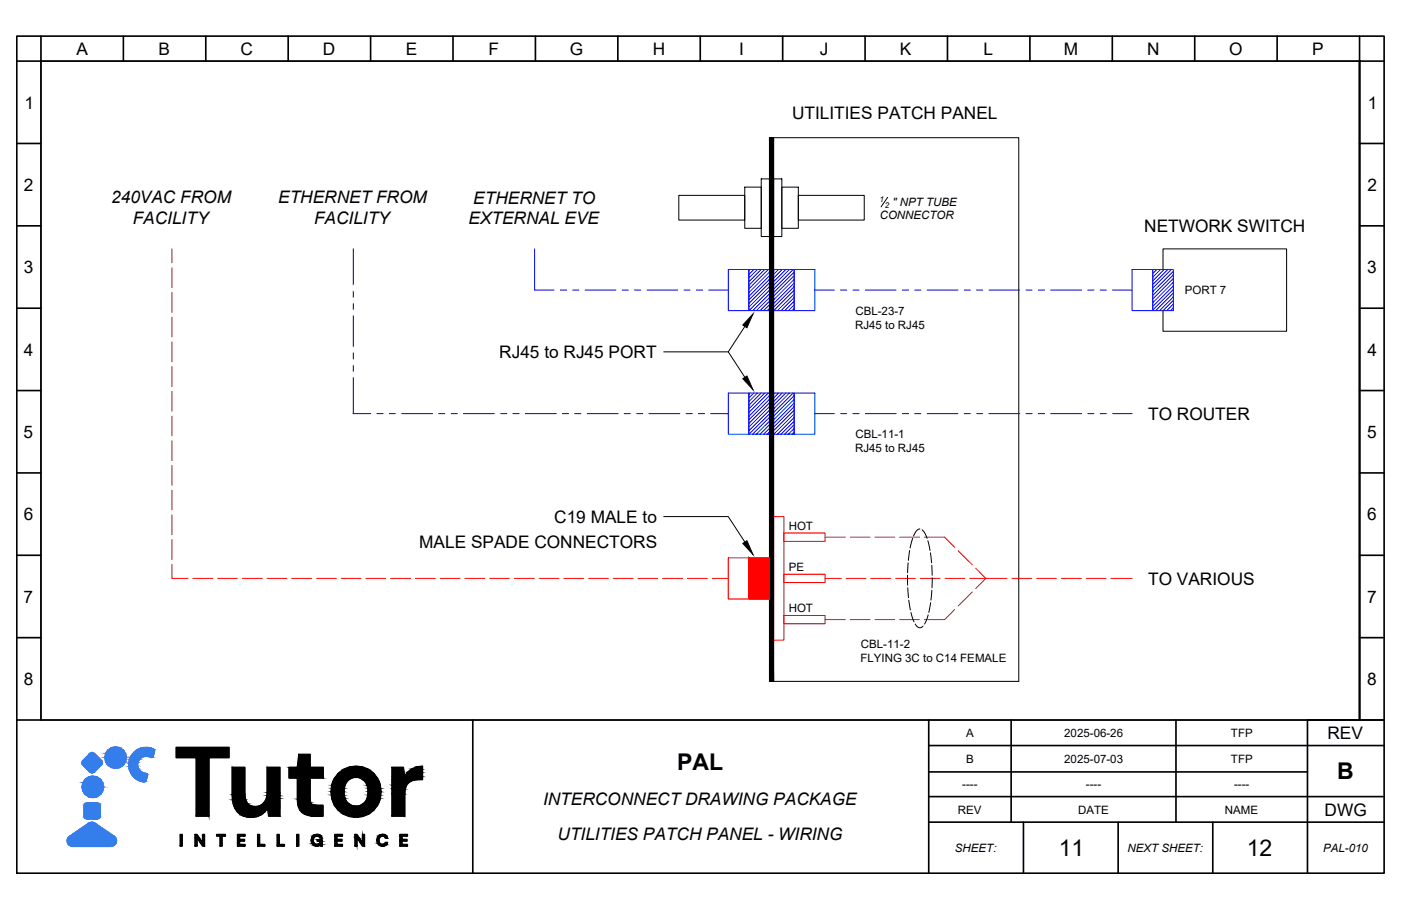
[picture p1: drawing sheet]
<svg xmlns="http://www.w3.org/2000/svg" width="432mm" height="279mm" viewBox="0 0 432 279" stroke-linecap="round" stroke-linejoin="round" font-family="sans-serif">
<!-- layer: 0 -->
<g fill="none" stroke="#f00" stroke-width=".31">
<path d="M53 76.8v4.3M53 82.6v6.1M53 90.2v6.1M53 97.8v6.1M53 105.5v6.1M53 113.1v6.1M53 120.7v6.1M53 128.3v6.1M53 135.9v6.1M53 143.6v6.1M53 151.2v6.1M53 158.8v6.1"/>
<path d="M238.4 159.3h3.2v38.1h-3.2zM53 174.1v4.3h4.9M53 166.4v6.1M59.5 178.4h6.1M67.1 178.4h6.1M74.7 178.4h6.1M82.3 178.4h6.1M89.9 178.4h6.1M97.6 178.4h6.1M105.2 178.4h6.1M112.8 178.4h6.1M120.4 178.4h6.1"/>
<path d="M128 178.4h6.1M135.7 178.4h6.1M143.3 178.4h6.1M150.9 178.4h6.1M158.5 178.4h6.1M166.2 178.4h6.1M173.8 178.4h6.1M181.4 178.4h6.1M189 178.4h6.1M196.6 178.4h6.1M204.3 178.4h6.1M211.9 178.4h6.1"/>
<path d="M219.5 178.4h5M224.5 172h6.3v12.7h-6.3zM230.8 172h6.4v12.7h-6.4zM241.6 177.1h12.7v2.5h-12.7zM241.6 164.4h12.7v2.5h-12.7zM254.3 178.4h5M254.3 165.7h6.2M260.8 178.4h6.1M262.1 165.7h6M268.4 178.4h6.1M269.7 165.7h6.1M276 178.4h6.1"/>
<path d="M277.3 165.7h6.1M283.6 178.4h6.1M284.9 165.7h6.2l3.1 3.1M291.3 178.4h6.1M295.3 169.9l4.3 4.3M300.7 175.2l3.1 3.2h-4.9M310.4 178.4h-6.6l-3.1 3.1M311.9 178.4h6.1M319.5 178.4h6.1M327.1 178.4h6.1M334.8 178.4h6.1M342.4 178.4h6.5"/>
<path d="M241.6 189.8h12.7v2.5h-12.7zM254.3 191.1h6.2M262.1 191.1h6M269.7 191.1h6.1M277.3 191.1h6.1M294.2 187.9l-3.1 3.2h-6.2M299.6 182.6l-4.3 4.3"/>
</g>
<g fill="none" stroke="#000" stroke-width=".31">
<path d="M12.6 18.8h406.4v203.2h-406.4zM229.5 57.7h5.1v12.7h-5.1zM234.6 55.2h2.6v17.7h-2.6zM237.2 42.5h1.2v167.6h-1.2zM237.8 42.5h76.2v167.6h-76.2M238.4 55.2h2.6v17.7h-2.6zM241 57.7h5v12.7h-5zM209.2 60.2h20.3v7.7h-20.3zM246 60.2h20.4v7.7h-20.4zM273.6 60.9l-2 2.9M358.4 83.1v-6.3h38.1v25.4h-38.1v-6.4M204.6 108.5h19.9l5.1 7.9"/>
<path d="M229.6 100.7l-5.1 7.8M204.6 159.3h19.9l5.1 7.9M279.7 177.4v3.1M279.9 173.6l-.2 3M280.4 169.8l-.4 3M281.3 166l-.8 3M283.5 163.1a2.98 2.98 0 0 0-2 2.2M284.2 163.4l.7 .8 .8 1.8M286 166.8l.6 3M286.8 170.5l.3 3.1M287.2 174.3l.1 3.1M287.3 178.2v3.1"/>
<path d="M279.8 181.3l.2 3M280.1 185.1l.5 3M280.8 188.9l.9 2.9M282.1 192.5a1.38 1.38 0 0 0 1 1.1 1.38 1.38 0 0 0 1.4-.5M286.1 189.6l-1.1 2.9M286.8 185.9l-.5 3M287.2 182l-.3 3.1"/>
</g>
<g fill="none" stroke="#00f" stroke-width=".31">
<path d="M108.9 76.8v11.1M164.8 76.8v12.7h6M108.9 89.8v1.9M108.9 93.6v1.9M108.9 97.4v9.5M172.7 89.5h1.9M176.5 89.5h1.9M180.3 89.5h9.6M191.8 89.5h1.9M195.6 89.5h1.9M199.4 89.5h9.5M210.8 89.5h1.9"/>
<path d="M214.6 89.5h1.9M218.4 89.5h6.1M224.5 83.1h6.3v12.7h-6.3zM230.8 83.1h6.4v12.7h-6.4zM231.2 83.1l-.4 .4M232.3 83.1l-1.5 1.5M233.5 83.1l-2.7 2.7M234.6 83.1l-3.8 3.8M235.7 83.1l-4.9 4.9M236.8 83.1l-6 6M237.2 83.9l-6.4 6.3M237.2 85l-6.4 6.4"/>
<path d="M237.2 86.1l-6.4 6.4M237.2 87.3l-6.4 6.3M237.2 88.4l-6.4 6.3M237.2 89.5l-6.3 6.3M237.2 90.6l-5.2 5.2M237.2 91.8l-4.1 4M237.2 92.9l-3 2.9M237.2 94l-1.9 1.8M237.2 95.1l-.7 .7M238.4 83.1h6.4v12.7h-6.4zM238.8 83.1l-.4 .4M240 83.1l-1.6 1.5"/>
<path d="M241.1 83.1l-2.7 2.7M242.2 83.1l-3.8 3.8M243.3 83.1l-4.9 4.9M244.4 83.1l-6 6M244.8 83.1h6.3v12.7h-6.3zM244.8 83.9l-6.4 6.3M244.8 85l-6.4 6.4M244.8 86.1l-6.4 6.4M244.8 87.3l-6.4 6.3M244.8 88.4l-6.4 6.3M244.8 89.5l-6.3 6.3M244.8 90.6l-5.2 5.2"/>
<path d="M244.8 91.8l-4.1 4M244.8 92.9l-3 2.9M244.8 94l-1.8 1.8M244.8 95.1l-.7 .7M251.1 89.5h6.1M259.1 89.5h1.9M262.9 89.5h1.9M266.7 89.5h9.5M278.1 89.5h1.9M281.9 89.5h1.9M285.7 89.5h9.6M297.2 89.5h1.9"/>
<path d="M301 89.5h1.9M304.8 89.5h9.5M316.2 89.5h1.9M320 89.5h1.9M323.8 89.5h9.6M335.3 89.5h1.9M339.1 89.5h1.9M342.9 89.5h6M348.9 83.1h6.4v12.7h-6.4zM355.3 83.1h6.3v12.7h-6.3zM355.4 83.1l-.1 .2M356.6 83.1l-1.3 1.3"/>
<path d="M357.7 83.1l-2.4 2.4M358.8 83.1l-3.5 3.5M359.9 83.1l-4.6 4.7M361 83.1l-5.7 5.8M361.6 83.7l-6.3 6.3M361.6 84.8l-6.3 6.3M361.6 85.9l-6.3 6.4M361.6 87l-6.3 6.4M361.6 88.2l-6.3 6.3M361.6 89.3l-6.3 6.3M361.6 90.4l-5.4 5.4M361.6 91.5l-4.3 4.3"/>
<path d="M361.6 92.7l-3.1 3.1M361.6 93.8l-2 2M361.6 94.9l-.9 .9M108.9 116.4v11.2h5.4M108.9 108.8v1.9M108.9 112.6v1.9M116.2 127.6h1.9M120 127.6h1.9M123.8 127.6h9.5M135.2 127.6h1.9M139 127.6h1.9M142.8 127.6h9.6"/>
<path d="M154.3 127.6h1.9M158.1 127.6h1.9M161.9 127.6h9.5M173.3 127.6h1.9M177.2 127.6h1.9M181 127.6h9.5M192.4 127.6h1.9M196.2 127.6h1.9M200 127.6h9.5M211.4 127.6h1.9M215.3 127.6h1.9M219.1 127.6h5.4"/>
<path d="M224.5 121.2h6.3v12.7h-6.3zM230.8 121.2h6.4v12.7h-6.4zM231.2 121.2l-.4 .4M232.3 121.2l-1.5 1.5M233.5 121.2l-2.7 2.7M234.6 121.2l-3.8 3.8M235.7 121.2l-4.9 4.9M236.8 121.2l-6 6M237.2 122l-6.4 6.4M237.2 123.1l-6.4 6.4M237.2 124.3l-6.4 6.3M237.2 125.4l-6.4 6.3"/>
<path d="M237.2 126.5l-6.4 6.3M237.2 127.6l-6.3 6.3M237.2 128.7l-5.2 5.2M237.2 129.9l-4.1 4M237.2 131l-3 2.9M237.2 132.1l-1.9 1.8M237.2 133.2l-.7 .7M238.4 121.2h6.4v12.7h-6.4zM238.8 121.2l-.4 .4M240 121.2l-1.6 1.5M241.1 121.2l-2.7 2.7M242.2 121.2l-3.8 3.8"/>
<path d="M243.3 121.2l-4.9 4.9M244.4 121.2l-6 6M244.8 121.2h6.3v12.7h-6.3zM244.8 122l-6.4 6.4M244.8 123.1l-6.4 6.4M244.8 124.3l-6.4 6.3M244.8 125.4l-6.4 6.3M244.8 126.5l-6.4 6.3M244.8 127.6l-6.3 6.3M244.8 128.7l-5.2 5.2M244.8 129.9l-4.1 4M244.8 131l-3 2.9"/>
<path d="M244.8 132.1l-1.8 1.8M244.8 133.2l-.7 .7M251.1 127.6h6.1M259.1 127.6h1.9M262.9 127.6h1.9M266.7 127.6h9.5M278.1 127.6h1.9M281.9 127.6h1.9M285.7 127.6h9.6M297.2 127.6h1.9M301 127.6h1.9M304.8 127.6h9.5"/>
<path d="M316.2 127.6h1.9M320 127.6h1.9M323.8 127.6h9.6M335.3 127.6h1.9M339.1 127.6h1.9M342.9 127.6h6"/>
</g>
<g fill="#000" stroke="#000" stroke-width=".31">
<path d="M232.1 96.8l-1.9 4.3-1.3-.9zM228.9 116.8l1.3-.8 1.9 4.2zM228.9 167.6l1.3-.8 1.9 4.2zM107.9 236.5l1.9-.2 1.8 .2zM128.4 236.5l1.8-.2v.2zM76.1 251.9h2.3zM97.4 257.4h.8zM107.7 251.8h4.1zM117.7 257.4h.6zM118.5 258h.7zM97.4 260.9h.5zM117.7 260.9h.6z"/>
<path d="M118.5 260.3h.7z"/>
<path d="M237.2 42.5l1.2 167.6v-167.6zM237.2 42.5l1.2 167.6h-1.2z"/>
<path d="M60.5 233.6l3.9 18.1v-18.1zM60.5 233.6l3.9 18.1h-3.9z"/>
<path d="M54.3 230.5l16.3 3.1v-3.1zM54.3 230.5l16.3 3.1h-16.3z"/>
<path d="M71.6 236.7l3.8 8.1v-8.1zM71.6 236.7l3.8 8.1h-3.8z"/>
<path d="M82.4 236.7l3.8 7.7v-7.7zM82.4 236.7l3.8 7.7h-3.8z"/>
<path d="M92.1 232.7l3.5 4v-4zM92.1 232.7l3.5 4h-3.9z"/>
<path d="M91.7 239.9l3.9 6.5v-6.5zM91.7 239.9l3.9 6.5h-3.9z"/>
<path d="M89.1 236.7l10.5 3.2v-3.2zM89.1 236.7l10.5 3.2h-10.5z"/>
<path d="M103.2 240h5.1zM103.2 240l4.9 .1h-5z"/>
<path d="M103.3 239.7l5 .3 .7-.3zM103.3 239.7l5 .3h-5.1z"/>
<path d="M103.4 239.7h6.4zM103.4 239.7h5.6z"/>
<path d="M107.9 236.5l3.9 .1zM107.7 236.6h4.1z"/>
<path d="M107.7 236.6l5.9 .7-1.8-.7zM105.8 237.3l1.9-.7 5.9 .7z"/>
<path d="M105.8 237.3l9.4 1.2-1.6-1.2zM104.3 238.5l1.5-1.2 9.4 1.2z"/>
<path d="M104.3 238.5l11.8 1.2-.9-1.2zM104.3 238.5l11.8 1.2h-12.7z"/>
<path d="M109.8 239.7h6.3zM109.8 239.7h6.3z"/>
<path d="M110.5 239.7l5.8 .3-.2-.3zM110.5 239.7l5.8 .3h-5.1z"/>
<path d="M111.2 240l5.2 .1zM111.2 240l5.2 .1z"/>
<path d="M120.8 236.7l3.9 2.8-.4-2.8zM120.8 236.7l3.9 2.8h-3.9z"/>
<path d="M128.4 236.5l1.8 .7v-.7zM126.9 237.2l1.5-.7 1.8 .7z"/>
<path d="M126.9 237.2l3.3 1v-1zM125.6 238.2l1.3-1 3.3 1z"/>
<path d="M125.6 238.2l4.6 1.3v-1.3zM125.6 238.2l4.6 1.3h-5.5z"/>
<path d="M120.8 239.5l9.4 .9v-.9zM120.8 239.5l9.4 .9h-9.4z"/>
<path d="M55.6 257.4l.5 3.5v-3.5zM55.6 257.4l.5 3.5h-.5z"/>
<path d="M60.2 257.4l1.1 .8-.6-.8zM60.2 257.4l1.1 .8h-1.1z"/>
<path d="M60.2 258.2l.5 2.7v-2.7zM60.2 258.2l.5 2.7h-.5z"/>
<path d="M60.7 258.2l1.8 1.8-1.2-1.8zM60.7 258.2l1.8 1.8h-.6z"/>
<path d="M62.5 257.4l.5 2.6v-2.6zM62.5 257.4l.5 2.6h-.5z"/>
<path d="M67.9 257.8l.5 3.1v-3.1zM67.9 257.8l.5 3.1h-.5z"/>
<path d="M66.8 257.4l2.6 .4v-.4zM66.8 257.4l2.6 .4h-2.6z"/>
<path d="M73.2 257.8l.6 1.1v-1.1zM73.2 257.8l.6 1.1h-.6z"/>
<path d="M73.2 259.3l.6 1.2v-1.2zM73.2 259.3l.6 1.2h-.6z"/>
<path d="M73.2 258.9l2.1 .4v-.4zM73.2 258.9l2.1 .4h-2.1z"/>
<path d="M71.6 244.8l3.9 .3-.1-.3zM71.6 244.8l3.9 .3h-3.9z"/>
<path d="M71.6 245.1l4 1.4-.1-1.4zM71.6 245.1l4 1.4h-3.9z"/>
<path d="M73.2 257.4l2.3 .4v-.4zM73.2 257.4l2.3 .4h-2.3z"/>
<path d="M71.7 246.5l4 .2-.1-.2zM71.7 246.5l4 .2h-4z"/>
<path d="M71.7 246.7l4.5 1-.5-1zM71.7 246.7l4.5 1h-4.3z"/>
<path d="M71.9 247.7l4.7 .4-.4-.4zM71.9 247.7l4.7 .4h-4.6z"/>
<path d="M72 248.1l4.7 .1zM72 248.1l4.7 .1z"/>
<path d="M72 248.2l5.2 .3-.5-.3zM72 248.2l5.2 .3h-5.1z"/>
<path d="M72.1 248.5l5.8 .2-.7-.2zM72.1 248.5l5.8 .2h-5.7z"/>
<path d="M72.2 248.7l6.5 .1zM72.2 248.7l6.5 .1z"/>
<path d="M75.8 251.8h3.3zM75.8 251.8l2.6 .1z"/>
<path d="M75 251.6l4.1 .2 .6-.2zM75 251.6l4.1 .2h-3.3z"/>
<path d="M79.4 257.4l.6 3.1v-3.1zM79.4 257.4l.6 3.1h-.6z"/>
<path d="M74.3 251.2l5.4 .4 .8-.4zM74.3 251.2l5.4 .4h-4.7z"/>
<path d="M73.9 251l6.6 .2 .3-.2zM73.9 251l6.6 .2h-6.2z"/>
<path d="M73.2 250.3l7.6 .7 .9-.7zM73.2 250.3l7.6 .7h-6.9z"/>
<path d="M73.1 250.3h8.6zM73.1 250.3h8.6z"/>
<path d="M72.4 249.3l9.3 1 .7-1zM72.4 249.3l9.3 1h-8.6z"/>
<path d="M72.4 249.1l10 .2 .1-.2zM72.4 249.1l10 .2h-10z"/>
<path d="M85.5 257.4l.5 3.1v-3.1zM85.5 257.4l.5 3.1h-.5z"/>
<path d="M82.4 244.4l3.8 1v-1zM82.4 244.4l3.8 1h-3.9z"/>
<path d="M82.3 245.4l3.9 .8v-.8zM82.3 245.4l3.9 .8h-4.1z"/>
<path d="M82.1 246.2l4.1 .8v-.8zM82.1 246.2l4.1 .8h-4.4z"/>
<path d="M81.8 247l4.4 .6v-.6zM81.8 247l4.4 .6h-4.9z"/>
<path d="M81.3 247.6l4.9 .5v-.5zM80.8 248.1l.5-.5 4.9 .5z"/>
<path d="M80.8 248.1l5.4 .4v-.4zM80.1 248.5l.7-.4 5.4 .4z"/>
<path d="M80.1 248.5l6.1 .2v-.2zM79.4 248.7l.7-.2 6.1 .2z"/>
<path d="M79.4 248.7l6.8 .1zM78.7 248.8h7.5z"/>
<path d="M72.2 248.8l14 .3v-.3zM72.2 248.8l14 .3h-13.8z"/>
<path d="M82.5 249.1l3.7 .2v-.2zM82.5 249.1l3.7 .2h-3.7z"/>
<path d="M82.5 249.3l3.7 2.4v-2.4zM82.5 249.3l3.7 2.4h-3.4z"/>
<path d="M91.5 257.4l.5 3.5v-3.5zM91.5 257.4l.5 3.5h-.5z"/>
<path d="M91.7 246.4l3.9 .1zM91.7 246.4l3.9 .1z"/>
<path d="M91.7 246.5l4 .9-.1-.9zM91.7 246.5l4 .9h-4z"/>
<path d="M91.7 247.4l4.2 .4-.2-.4zM91.7 247.4l4.2 .4h-4.1z"/>
<path d="M91.8 247.8l4.2 .2-.1-.2zM91.8 247.8l4.2 .2h-4.2z"/>
<path d="M91.8 248l4.9 .3-.7-.3zM91.8 248l4.9 .3h-4.8z"/>
<path d="M96 259.1l.5 .1zM96 259.1l.5 .1z"/>
<path d="M96 259.2l.6 .5-.1-.5zM96 259.2l.6 .5h-.5z"/>
<path d="M96.1 258.6l.4 .5 .1-.5zM96.1 258.6l.4 .5h-.5z"/>
<path d="M96.1 259.7l.7 .4-.2-.4zM96.1 259.7l.7 .4h-.6z"/>
<path d="M91.9 248.3l5.7 .1zM91.9 248.3l5.7 .1z"/>
<path d="M96.2 258.2l.4 .4 .2-.4zM96.2 258.2l.4 .4h-.5z"/>
<path d="M96.2 258.2h.6zM96.2 258.2h.6z"/>
<path d="M96.4 257.9l.4 .3 .4-.3zM96.4 257.9l.4 .3h-.6z"/>
<path d="M96.5 257.8h1.2zM96.5 257.8l.7 .1z"/>
<path d="M97.4 257.4l1.2 .1zM96.8 257.5l.6-.1 1.2 .1z"/>
<path d="M96.8 257.5l1.9 .1zM96.8 257.5l1.9 .1z"/>
<path d="M96.7 257.6l2.2 .2-.2-.2zM96.7 257.6l2.2 .2h-2.4z"/>
<path d="M97.7 257.8l1.3 .1zM97.7 257.8l1.3 .1z"/>
<path d="M98 257.9h1zM98 257.9h1z"/>
<path d="M98.2 257.9l.8 .1zM98.2 257.9l.8 .1z"/>
<path d="M98.3 258l.9 .4-.2-.4zM98.3 258l.9 .4h-.6z"/>
<path d="M97.8 259l1.5 .4v-.4zM97.8 259l1.5 .4h-1.5z"/>
<path d="M98.7 259.4l.6 .8v-.8zM98.7 259.4l.6 .8h-.9z"/>
<path d="M91.9 248.4l7.6 .5v-.5zM91.9 248.4l7.6 .5h-7.5z"/>
<path d="M92 248.9l7.5 .9v-.9zM92 248.9l7.5 .9h-7z"/>
<path d="M92.5 249.8l7 .7v-.7zM92.5 249.8l7 .7h-6.4z"/>
<path d="M93.1 250.5l6.4 .5v-.5zM93.1 250.5l6.4 .5h-5.6z"/>
<path d="M93.9 251l5.6 .4v-.4zM93.9 251l5.6 .4h-4.7z"/>
<path d="M94.8 251.4l4.7 .2v-.2zM94.8 251.4l4.7 .2h-3.7z"/>
<path d="M95.8 251.6l3.7 .1zM95.8 251.6l3.7 .1z"/>
<path d="M103.3 257.8l.5 1.1v-1.1zM103.3 257.8l.5 1.1h-.5z"/>
<path d="M103.3 259.3l.5 1.2v-1.2zM103.3 259.3l.5 1.2h-.5z"/>
<path d="M103.3 258.9l2.1 .4v-.4zM103.3 258.9l2.1 .4h-2.1z"/>
<path d="M103.3 257.4l2.2 .4v-.4zM103.3 257.4l2.2 .4h-2.2z"/>
<path d="M102.1 244.2l4 1-.1-1zM102.1 244.2l4 1h-3.9z"/>
<path d="M102.2 243.1l3.8 1.1 .1-1.1zM102.2 243.1l3.8 1.1h-3.9z"/>
<path d="M102.2 245.2l4.1 .9-.2-.9zM102.2 245.2l4.1 .9h-4z"/>
<path d="M102.3 242.2l3.8 .9 .2-.9zM102.3 242.2l3.8 .9h-3.9z"/>
<path d="M102.3 246.1l4.1 .3-.1-.3zM102.3 246.1l4.1 .3h-4.1z"/>
<path d="M102.3 242l4 .2 .1-.2zM102.3 242l4 .2h-4z"/>
<path d="M102.3 246.4l4.3 .5-.2-.5zM102.3 246.4l4.3 .5h-4.1z"/>
<path d="M102.5 241.5l3.9 .5 .2-.5zM102.5 241.5l3.9 .5h-4.1z"/>
<path d="M102.5 246.9l4.6 .7-.5-.7zM102.5 246.9l4.6 .7h-4.3z"/>
<path d="M102.6 241l4 .5 .4-.5zM102.6 241l4 .5h-4.1z"/>
<path d="M102.7 240.8l4.3 .2 .1-.2zM102.7 240.8l4.3 .2h-4.4z"/>
<path d="M102.8 247.6l5.3 .7-1-.7zM102.8 247.6l5.3 .7h-5.1z"/>
<path d="M107.7 251.8l2.9 .1zM108.8 251.9h1.8z"/>
<path d="M103 240.3l4.1 .5 .6-.5zM103 240.3l4.1 .5h-4.4z"/>
<path d="M103.1 240.1l4.6 .2 .4-.2zM103.1 240.1l4.6 .2h-4.7z"/>
<path d="M103 248.3l5.3 .1zM103 248.3l5.3 .1z"/>
<path d="M103.1 248.4l5.9 .2-.7-.2zM103.1 248.4l5.9 .2h-5.7z"/>
<path d="M103.3 248.6l6.4 .1zM103.3 248.6l6.4 .1z"/>
<path d="M109.5 257.4l1.1 .8-.6-.8zM109.5 257.4l1.1 .8h-1.1z"/>
<path d="M109.5 258.2l.5 .3v-.3zM109.5 258.2l.5 .3h-.5z"/>
<path d="M109.5 258.5l.5 2.4v-2.4zM109.5 258.5l.5 2.4h-.5z"/>
<path d="M110 258.2l.7 .3-.1-.3zM110 258.2l.7 .3h-.6z"/>
<path d="M110.1 258.5l1.6 1.5-1-1.5zM110.1 258.5l1.6 1.5h-.5z"/>
<path d="M111.7 257.4l.6 2.6v-2.6zM111.7 257.4l.6 2.6h-.6z"/>
<path d="M105.8 251l6 .8 1.8-.8zM105.8 251l6 .8h-4.1z"/>
<path d="M104.3 249.8l9.3 1.2 1.6-1.2zM104.3 249.8l9.3 1.2h-7.8z"/>
<path d="M103.3 248.7l11.9 1.1 .9-1.1zM103.3 248.7l11.9 1.1h-10.9z"/>
<path d="M110.5 248.6h5.6zM109.7 248.7h6.4z"/>
<path d="M111.1 248.4l5 .2 .2-.2zM110.5 248.6l.6-.2 5 .2z"/>
<path d="M111.3 240.1l5.4 .7-.3-.7zM111.3 240.1l5.4 .7h-4.3z"/>
<path d="M111.3 248.3h5.1zM111.1 248.4h5.2z"/>
<path d="M112.4 240.8l4.4 .2-.1-.2zM112.4 240.8l4.4 .2h-4.3z"/>
<path d="M112.4 247.6l4 .7 .3-.7zM111.3 248.3l1.1-.7 4 .7z"/>
<path d="M116.2 259.1l.6 .6-.1-.6zM116.2 259.1l.6 .6h-.5z"/>
<path d="M112.5 241l4.5 .5-.2-.5zM112.5 241l4.5 .5h-4.2z"/>
<path d="M112.5 247.4l4.2 .2 .1-.2zM112.5 247.4l4.2 .2h-4.3z"/>
<path d="M116.3 258.6l.4 .5 .1-.5zM116.3 258.6l.4 .5h-.5z"/>
<path d="M116.3 259.7l.7 .4-.2-.4zM116.3 259.7l.7 .4h-.6z"/>
<path d="M112.8 246.9l4 .5 .2-.5zM112.8 246.9l4 .5h-4.3z"/>
<path d="M112.8 241.5l4.3 .5-.1-.5zM112.8 241.5l4.3 .5h-4z"/>
<path d="M116.4 258.2l.4 .4 .2-.4zM116.4 258.2l.4 .4h-.5z"/>
<path d="M116.4 258.1h.7zM116.4 258.1l.6 .1z"/>
<path d="M113.1 242l4.1 .2-.1-.2zM113.1 242l4.1 .2h-4z"/>
<path d="M113.1 246.4l3.9 .5 .1-.5zM113.1 246.4l3.9 .5h-4.2z"/>
<path d="M113.2 242.2l4.1 .9-.1-.9zM113.2 242.2l4.1 .9h-3.9z"/>
<path d="M113.2 246.1l3.9 .3 .1-.3zM113.2 246.1l3.9 .3h-4z"/>
<path d="M113.4 243.1l4 1.1-.1-1.1zM113.4 243.1l4 1.1h-3.9z"/>
<path d="M113.4 245.2l3.8 .9 .1-.9zM113.4 245.2l3.8 .9h-4z"/>
<path d="M113.5 244.2l3.8 1 .1-1zM113.5 244.2l3.8 1h-3.9z"/>
<path d="M116.7 257.9l.4 .2 .3-.2zM116.7 257.9l.4 .2h-.7z"/>
<path d="M116.7 257.8h1.1zM116.7 257.8l.7 .1z"/>
<path d="M116.8 257.8h1.1zM116.8 257.8h1z"/>
<path d="M117.7 257.4h.8zM117.6 257.4h.9z"/>
<path d="M117.6 257.4l1.2 .1zM117 257.5l.6-.1 1.2 .1z"/>
<path d="M117 257.5l1.9 .1zM117 257.5l1.9 .1z"/>
<path d="M116.9 257.6l2.2 .2-.2-.2zM116.9 257.6l2.2 .2h-2.3z"/>
<path d="M117.9 257.8h1.2zM117.9 257.8h1.2z"/>
<path d="M117.9 257.8l1.3 .2zM117.9 257.8l1.3 .2zM118.5 258h.7z"/>
<path d="M118.5 258l.9 .5-.2-.5zM118.5 258l.9 .5h-.6z"/>
<path d="M118.8 259.8l.4 .5 .2-.5zM118.8 259.8l.4 .5h-.7zM118.5 260.3h.7z"/>
<path d="M123.3 257.8l.6 1.1v-1.1zM123.3 257.8l.6 1.1h-.6z"/>
<path d="M123.3 259.3l.6 1.2v-1.2zM123.3 259.3l.6 1.2h-.6z"/>
<path d="M120.8 244.8l3.9 6.9v-6.9zM120.8 244.8l3.9 6.9h-3.9z"/>
<path d="M120.8 243.3l3.9 1.5 .1-1.5zM120.8 243.3l3.9 1.5h-3.9z"/>
<path d="M120.8 242.2l4 1.1 .5-1.1zM120.8 242.2l4 1.1h-4z"/>
<path d="M123.3 258.9l2.1 .4v-.4zM123.3 258.9l2.1 .4h-2.1z"/>
<path d="M123.3 257.4l2.2 .4v-.4zM123.3 257.4l2.2 .4h-2.2z"/>
<path d="M120.8 241.3l4.5 .9 .6-.9zM120.8 241.3l4.5 .9h-4.5z"/>
<path d="M120.8 240.8l5.1 .5 .9-.5zM120.8 240.8l5.1 .5h-5.1z"/>
<path d="M120.8 240.5l6 .3 1.1-.3zM120.8 240.5l6 .3h-6z"/>
<path d="M120.8 240.4h8.3zM120.8 240.4l7.1 .1z"/>
<path d="M61.9 260l1.1 .9v-.9zM61.9 260l1.1 .9h-.5z"/>
<path d="M73.2 260.5l2.3 .4v-.4zM73.2 260.5l2.3 .4h-2.3z"/>
<path d="M79.4 260.5l2.2 .4v-.4zM79.4 260.5l2.2 .4h-2.2z"/>
<path d="M85.5 260.5l2.1 .4v-.4zM85.5 260.5l2.1 .4h-2.1z"/>
<path d="M96.2 260.1h.6zM96.2 260.1h.6z"/>
<path d="M96.2 260.1l1 .3-.4-.3zM96.2 260.1l1 .3h-.8z"/>
<path d="M96.4 260.4l1.2 .1zM96.4 260.4l1.2 .1z"/>
<path d="M97 260.8h1.3zM97 260.8l.9 .1z"/>
<path d="M96.7 260.7h1.7zM96.7 260.7l1.6 .1z"/>
<path d="M96.5 260.5l1.9 .2 .2-.2zM96.5 260.5l1.9 .2h-1.7z"/>
<path d="M98.1 260.4h.6zM98.1 260.4h.6z"/>
<path d="M98.1 260.4h.6zM97.6 260.5h1z"/>
<path d="M98.7 260.4h.6zM98.7 260.4h.6z"/>
<path d="M98.2 260.4h.5zM98.1 260.4h.6z"/>
<path d="M98.4 260.2l.9 .2v-.2zM98.2 260.4l.2-.2 .9 .2z"/>
<path d="M98.7 260.4l.6 .5v-.5zM98.7 260.4l.6 .5h-.5z"/>
<path d="M103.3 260.5l2.2 .4v-.4zM103.3 260.5l2.2 .4h-2.2z"/>
<path d="M111.2 260l1.1 .9v-.9zM111.2 260l1.1 .9h-.6z"/>
<path d="M116.4 260.1h.7zM116.4 260.1h.7z"/>
<path d="M116.4 260.1l1 .3-.3-.3zM116.4 260.1l1 .3h-.7z"/>
<path d="M116.7 260.4l1.2 .1zM116.7 260.4l1.2 .1z"/>
<path d="M117.6 260.9h.9zM117.6 260.9h.7z"/>
<path d="M117 260.7h1.8zM117 260.7l1.5 .2z"/>
<path d="M116.9 260.7h2zM116.9 260.7h1.9z"/>
<path d="M116.8 260.5l2.1 .2 .2-.2zM116.8 260.5l2.1 .2h-2z"/>
<path d="M118.5 260.3l.6 .2 .1-.2zM117.9 260.5l.6-.2 .6 .2z"/>
<path d="M123.3 260.5l2.2 .4v-.4zM123.3 260.5l2.2 .4h-2.2z"/>
</g>
<path d="M230.8 172l6.4 12.7v-12.7zM230.8 172l6.4 12.7h-6.4z" fill="#f00" stroke="#f00" stroke-width=".31"/>
<g fill="none" stroke="#000" stroke-width=".51">
<path d="M5.2 11.1h421.4v258.2h-421.4zM12.6 11.1v7.7h-7.4M38 11.1v7.7M63.4 11.1v7.7M88.8 11.1v7.7M114.2 11.1v7.7M139.6 11.1v7.7M165 11.1v7.7M190.4 11.1v7.7M215.8 11.1v7.7M241.2 11.1v7.7M266.6 11.1v7.7"/>
<path d="M292 11.1v7.7M317.4 11.1v7.7M342.8 11.1v7.7M368.2 11.1v7.7M393.6 11.1v7.7M419 18.8v203.2v-203.2h-406.4v203.2M419 11.1v7.7h7.6M5.2 44.2h7.4M419 44.2h7.6M5.2 69.6h7.4M419 69.6h7.6M5.2 95h7.4"/>
<path d="M419 95h7.6M5.2 120.4h7.4M419 120.4h7.6M5.2 145.8h7.4M419 145.8h7.6M5.2 171.2h7.4M419 171.2h7.6M5.2 196.6h7.4M419 196.6h7.6M5.2 222h421.4M145.7 222v47.3M286.2 222v47.3"/>
<path d="M286.2 229.9h140.4M286.2 238h116.8M311.6 222v31.5M362.4 222v31.5M403 222v47.3M286.2 245.7h140.4M286.2 253.5h140.4M315.4 253.5v15.8M344.6 253.5v15.8M373.8 253.5v15.8"/>
</g>
<!-- layer: Layer 1 -->
<g fill="none" stroke="#000" stroke-width=".51">
<path d="M54.3 230.5h16.3v3.1h-6.2v18.1h-3.9v-18.1h-6.2zM71.6 236.7h3.8v8.1a3.2 3.2 0 0 0 2.5 3.9 3.8 3.8 0 0 0 4.5-4.3v-7.7h3.8v15h-3.4l-.3-2.6a5.8 5.8 0 0 1-6.3 2.8 5.8 5.8 0 0 1-4.5-5.2zM92.1 232.7h3.5v4h4v3.2h-4l.1 7.5 .3 .6 .7 .3 2.8 .1v3.3a9.1 9.1 0 0 1-6.4-1.2 5 5 0 0 1-1.4-4.1v-6.5h-2.6v-3.2h2.6zM120.8 236.7h3.5l.4 2.8a6.2 6.2 0 0 1 5.5-3.2v4.1a5.2 5.2 0 0 0-4.9 1.8l-.5 1.1-.1 1.5v6.9h-3.9zM55.6 257.4h.5v3.5h-.5zM60.2 257.4h.5l1.8 2.6v-2.6h.5v3.5h-.5l-1.8-2.7v2.7h-.5zM66.8 257.4h2.6v.4h-1v3.1h-.5v-3.1h-1.1zM73.2 257.4h2.3v.4h-1.7v1.1h1.5v.4h-1.5v1.2h1.7v.4h-2.3zM79.4 257.4h.6v3.1h1.6v.4h-2.2zM85.5 257.4h.5v3.1h1.6v.4h-2.1zM91.5 257.4h.5v3.5h-.5zM96.8 257.5a1.7 1.7 0 0 1 2.2 .4l.2 .5h-.6a1.2 1.2 0 0 0-1.7-.4 1.2 1.2 0 0 0-.3 1.7 1.13 1.13 0 0 0 1.8 .5l.3-.8h-.9v-.4h1.5v1.9h-.5l-.1-.5a1.54 1.54 0 0 1-2.5-.3l-.2-1 .2-.9z"/>
<path d="M103.3 257.4h2.2v.4h-1.7v1.1h1.6v.4h-1.6v1.2h1.7v.4h-2.2zM107.1 240.8a3.7 3.7 0 0 1 4.4-.7 3.7 3.7 0 0 1 2 4.1 3.8 3.8 0 0 1-3.8 4.5 3.8 3.8 0 0 1-3.7-4.5 4.7 4.7 0 0 1 1.1-3.4zM109.5 257.4h.5l1.7 2.6v-2.6h.6v3.5h-.6l-1.7-2.7v2.7h-.5zM117 257.5a1.61 1.61 0 0 1 2.2 .5l.2 .5h-.6l-.3-.5a1.26 1.26 0 0 0-1.8 1.1 1.26 1.26 0 0 0 1.8 1.2l.3-.5h.6a1.62 1.62 0 0 1-1.4 1.2 1.62 1.62 0 0 1-1.6-.9l-.2-1 .2-.9zM123.3 257.4h2.2v.4h-1.6v1.1h1.5v.4h-1.5v1.2h1.6v.4h-2.2z"/>
<circle cx="109.7" cy="244.2" r="7.8"/>
</g>
<!-- layer: 0 -->
<g fill="#347eec" stroke="#347eec" stroke-width=".31">
<path d="M34.8 230.5l.8-.2 .9 .2z"/>
<path d="M44.4 230.5h1.2z"/>
<path d="M27.8 232.3l.6-.2 .6 .2z"/>
<path d="M45.8 233.3h1.4l-.3 .2z"/>
<path d="M33.3 236h4.7l-1.1 .7z"/>
<path d="M25.5 235.8h5.8l-2.3 2.3z"/>
<path d="M27.3 239.6l1.3-.2 1.3 .2z"/>
<path d="M43.5 241h1.3z"/>
<path d="M26.3 245h4.6l-1 .7z"/>
<path d="M27.8 253.7h1z"/>
<path d="M34.8 230.5l2.1 .1zM34.3 230.6h2.6z"/>
<path d="M44.4 230.5l2.1 .2zM43.6 230.7l.8-.2 2.1 .2z"/>
<path d="M43.6 230.7h3zM43.4 230.7h3.2z"/>
<path d="M43.4 230.7l3.9 .3-.7-.3zM42.8 231l.6-.3 3.9 .3z"/>
<path d="M42.8 231l4.6 .1zM42.5 231.1h4.9z"/>
<path d="M42.5 231.1l5.1 .2-.2-.2zM42.2 231.3l.3-.2 5.1 .2z"/>
<path d="M34.3 230.6l3.7 .7-1.1-.7zM33.3 231.3l1-.7 3.7 .7z"/>
<path d="M42.2 231.3l5.4 .4v-.4zM41.6 231.7l.6-.4 5.4 .4zM41.6 231.7h6zM41.6 231.7h6z"/>
<path d="M33.3 231.3l5.4 1.1-.7-1.1zM33.3 231.3l5.4 1.1h-6.1z"/>
<path d="M41.6 231.7l5.8 .8 .2-.8zM40.9 232.5l.7-.8 5.8 .8z"/>
<path d="M40.9 232.5l6.3 .7 .2-.7zM40.9 232.5l6.3 .7h-6.8z"/>
<path d="M44.7 233.2h2.5zM44.7 233.2l2.5 .1z"/>
<path d="M40.4 233.2h4.3zM40.4 233.2l4 .1z"/>
<path d="M45.8 233.3h1.4zM45.8 233.3h1.4z"/>
<path d="M40.4 233.3h4zM40.4 233.3h3.8z"/>
<path d="M40.3 233.3l3.4 .2 .5-.2zM40.3 233.3l3.4 .2h-3.5z"/>
<path d="M45.8 233.3l1.1 .2zM46.4 233.5h.5z"/>
<path d="M32.6 232.4l6.3 1.2-.2-1.2zM32.6 232.4l6.3 1.2h-6.6z"/>
<path d="M40.2 233.5l2.8 .7 .7-.7zM40.2 233.5l2.8 .7h-3z"/>
<path d="M40 234.2l2.8 .1 .2-.1zM40 234.2l2.8 .1h-2.9z"/>
<path d="M27.8 232.3l3.5 2.3-2.3-2.3zM25.5 234.6l2.3-2.3 3.5 2.3z"/>
<path d="M32.3 233.6l6.4 1.3 .2-1.3zM32.3 233.6l6.4 1.3h-6.1z"/>
<path d="M39.9 234.3l2.6 .8 .3-.8zM39.9 234.3l2.6 .8h-2.7z"/>
<path d="M25.5 234.6l6 .6-.2-.6zM25.5 234.6l6 .6h-6.3z"/>
<path d="M39.8 235.1l2.6 .3 .1-.3zM39.8 235.1l2.6 .3h-2.7z"/>
<path d="M25.2 235.2l6.1 .6 .2-.6zM25.2 235.2l6.1 .6h-5.8z"/>
<path d="M32.6 234.9l5.4 1.1 .7-1.1zM32.6 234.9l5.4 1.1h-4.7z"/>
<path d="M39.7 235.4l2.7 .7v-.7zM39.7 235.4l2.7 .7h-2.7z"/>
<path d="M39.7 236.1l2.8 .3-.1-.3zM39.7 236.1l2.8 .3h-2.8z"/>
<path d="M33.3 236l1 .7h2.6zM34.3 236.7h2.6l-1.3 .2z"/>
<path d="M39.7 236.4l3 .7-.2-.7zM39.7 236.4l3 .7h-2.8z"/>
<path d="M39.9 237.1l3.1 .4-.3-.4zM39.9 237.1l3.1 .4h-3.1z"/>
<path d="M39.9 237.5l3.4 .4-.3-.4zM39.9 237.5l3.4 .4h-3.2z"/>
<path d="M25.5 235.8l2.3 2.3h1.2zM27.8 238.1h1.2l-.6 .3z"/>
<path d="M40.1 237.9l4.2 .5-1-.5zM40.1 237.9l4.2 .5h-4z"/>
<path d="M40.3 238.4h4zM40.3 238.4h4z"/>
<path d="M40.3 238.4l4.6 .1zM40.3 238.4l4.6 .1z"/>
<path d="M40.4 238.5l4.9 .2-.4-.2zM40.4 238.5l4.9 .2h-4.8z"/>
<path d="M40.5 238.7l5 .4-.2-.4zM40.5 238.7l5 .4h-4.7z"/>
<path d="M40.8 239.1h4.7zM40.8 239.1l4.6 .1z"/>
<path d="M40.9 239.2l4.3 .8 .2-.8zM40.9 239.2l4.3 .8h-3.6z"/>
<path d="M27.3 239.6l3.6 .7-1-.7zM26.3 240.3l1-.7 3.6 .7z"/>
<path d="M41.6 240l3.4 .5 .2-.5zM41.6 240l3.4 .5h-2.5z"/>
<path d="M42.5 240.5l2.5 .2v-.2zM42.5 240.5l2.5 .2z"/>
<path d="M42.9 240.7l1.9 .3 .2-.3zM42.9 240.7l1.9 .3h-1.3z"/>
<path d="M43.5 241h1.3zM43.9 241h.9z"/>
<path d="M26.3 240.3l5.4 1.1-.8-1.1zM26.3 240.3l5.4 1.1h-6.1z"/>
<path d="M25.6 241.4l6.3 1.3-.2-1.3zM25.6 241.4l6.3 1.3h-6.6z"/>
<path d="M25.3 242.7l6.4 1.2 .2-1.2zM25.3 242.7l6.4 1.2h-6.1z"/>
<path d="M25.6 243.9l5.3 1.1 .8-1.1zM25.6 243.9l5.3 1.1h-4.6z"/>
<path d="M26.3 245l1 .7h2.6zM27.3 245.7h2.6l-1.3 .3z"/>
<path d="M26.8 247.6l3.8 .2-.6-.2zM26.2 247.8l.6-.2 3.8 .2z"/>
<path d="M26.2 247.8l4.7 .6-.3-.6zM26.2 247.8l4.7 .6h-5z"/>
<path d="M25.9 248.4l5 3.3v-3.3zM25.9 248.4l5 3.3h-5z"/>
<path d="M25.9 251.7l4.7 .6 .3-.6zM25.9 251.7l4.7 .6h-4.4z"/>
<path d="M26.2 252.3l3.8 .3 .6-.3zM26.2 252.3l3.8 .3h-3.2z"/>
<path d="M27.8 253.7l1.5 .2zM27.4 253.9l.4-.2 1.5 .2z"/>
<path d="M27.4 253.9l7.8 4-5.9-4zM21.4 257.9l6-4 7.8 4z"/>
<path d="M21.4 257.9l14.2 .4-.4-.4zM21 258.3l.4-.4 14.2 .4z"/>
<path d="M21 258.3l14.8 .5-.2-.5zM21 258.3l14.8 .5h-15z"/>
<path d="M20.8 258.8l15.1 .5-.1-.5zM20.8 258.8l15.1 .5h-15.2z"/>
<path d="M20.7 259.3l15.1 .5 .1-.5zM20.7 259.3l15.1 .5h-15z"/>
<path d="M20.8 259.8l14.8 .5 .2-.5zM20.8 259.8l14.8 .5h-14.6z"/>
<path d="M21 260.3l14.2 .3 .4-.3zM21 260.3l14.2 .3h-13.8z"/>
<path d="M21.4 260.6l13.4 .3 .4-.3zM21.4 260.6l13.4 .3h-13z"/>
<path d="M21.8 260.9h13zM21.8 260.9l12.4 .1z"/>
</g>
<!-- layer: Layer 1 -->
<g fill="none" stroke="#347eec" stroke-width=".51">
<path d="M25.5 234.6l2.3-2.3 .6-.2 .6 .2 2.3 2.3 .2 .6-.2 .6-2.3 2.3-.6 .3-.6-.3-2.3-2.3-.3-.6zM40.9 232.5a5.1 5.1 0 0 1 6.7-1.2l-.4 2-.4 .3a3.4 3.4 0 0 0-3.8 .6 2.68 2.68 0 0 0-.4 2.7 2.68 2.68 0 0 0 2.3 1.6l.4 .2 .2 .4-.7 1.9a5.2 5.2 0 0 1-4.7-3 5.2 5.2 0 0 1 .8-5.5zM21 258.3l6.4-4.4a1.68 1.68 0 0 1 1.9 0l5.9 4a1.68 1.68 0 0 1 .6 1.9 1.68 1.68 0 0 1-1.6 1.2h-11.8a1.69 1.69 0 0 1-1.4-2.7zM26.2 247.8l.6-.2h3.2l.6 .2 .3 .6v3.3l-.3 .6-.6 .3h-3.2l-.6-.3-.3-.6v-3.3z"/>
<circle cx="35.6" cy="233.7" r="3.3"/>
<circle cx="28.6" cy="242.7" r="3.3"/>
</g>
<g font-size="7.1">
<text x="208.7" y="237.4">PAL</text>
<text x="412.1" y="240.3">B</text>
<text x="326.3" y="264">11</text>
<text x="384.2" y="264">12</text>
</g>
<g font-size="5.3">
<text x="23.5" y="16.9">A</text>
<text x="48.9" y="16.9">B</text>
<text x="74.2" y="16.9">C</text>
<text x="99.5" y="16.9">D</text>
<text x="125.1" y="16.9">E</text>
<text x="150.6" y="16.9">F</text>
<text x="175.7" y="16.9">G</text>
<text x="201.2" y="16.9">H</text>
<text x="227.8" y="16.9">I</text>
<text x="252.7" y="16.9">J</text>
<text x="277.4" y="16.9">K</text>
<text x="303.1" y="16.9">L</text>
<text x="327.9" y="16.9">M</text>
<text x="353.6" y="16.9">N</text>
<text x="378.8" y="16.9">O</text>
<text x="404.5" y="16.9">P</text>
<text x="7.5" y="33.5">1</text>
<text x="421.6" y="33.5">1</text>
<text x="244.1" y="36.8">UTILITIES PATCH PANEL</text>
<text x="7.4" y="58.9">2</text>
<text x="421.5" y="58.9">2</text>
<text x="34.3" y="62.7">240VAC FROM</text>
<text x="85.7" y="62.7">ETHERNET FROM</text>
<text x="145.9" y="62.8">ETHERNET TO</text>
<text x="40.9" y="69.2">FACILITY</text>
<text x="96.8" y="69.2">FACILITY</text>
<text x="144.4" y="69.2">EXTERNAL EVE</text>
<text x="352.7" y="71.6">NETWORK SWITCH</text>
<text x="7.3" y="84.2">3</text>
<text x="421.4" y="84.2">3</text>
<text x="7.4" y="109.7">4</text>
<text x="153.9" y="110.5">RJ45 to RJ45 PORT</text>
<text x="421.5" y="109.7">4</text>
<text x="353.9" y="129.5">TO ROUTER</text>
<text x="7.3" y="135">5</text>
<text x="421.4" y="135">5</text>
<text x="7.3" y="160.4">6</text>
<text x="170.8" y="161.3">C19 MALE to</text>
<text x="421.4" y="160.4">6</text>
<text x="129.2" y="169">MALE SPADE CONNECTORS</text>
<text x="7.3" y="185.9">7</text>
<text x="353.9" y="180.3">TO VARIOUS</text>
<text x="421.4" y="185.9">7</text>
<text x="7.3" y="211.2">8</text>
<text x="421.4" y="211.2">8</text>
<text x="409.1" y="227.9">REV</text>
<text x="167.4" y="248.4">INTERCONNECT DRAWING PACKAGE</text>
<text x="408.2" y="251.5">DWG</text>
<text x="171.8" y="258.9">UTILITIES PATCH PANEL - WIRING</text>
</g>
<g font-size="3.5">
<text x="275.1" y="63.6">&quot; NPT TUBE</text>
<text x="271.1" y="67.5">CONNECTOR</text>
<text x="365.2" y="90.7">PORT 7</text>
<text x="263.6" y="101.4">RJ45 to RJ45</text>
<text x="263.6" y="97.1">CBL-23-7</text>
<text x="263.6" y="135.2">CBL-11-1</text>
<text x="263.6" y="139.5">RJ45 to RJ45</text>
<text x="243.1" y="163.3">HOT</text>
<text x="243.1" y="176.1">PE</text>
<text x="243.1" y="188.8">HOT</text>
<text x="265.3" y="200">CBL-11-2</text>
<text x="265.2" y="204.2">FLYING 3C to C14 FEMALE</text>
<text x="297.8" y="227.3">A</text>
<text x="328" y="227.2">2025-06-26</text>
<text x="379.4" y="227.3">TFP</text>
<text x="297.7" y="235.3">B</text>
<text x="328" y="235.2">2025-07-03</text>
<text x="379.4" y="235.3">TFP</text>
<text x="296.6" y="243.1">----</text>
<text x="334.7" y="243.1">----</text>
<text x="380.4" y="243.1">----</text>
<text x="295.2" y="250.9">REV</text>
<text x="332.3" y="250.9">DATE</text>
<text x="377.5" y="250.9">NAME</text>
<text x="294.3" y="262.7">SHEET:</text>
<text x="347.5" y="262.7">NEXT SHEET:</text>
<text x="407.8" y="262.7">PAL-010</text>
</g>
<g font-size="2.5">
<text x="271.1" y="62.3">1</text>
<text x="272.7" y="64.1">2</text>
</g>
</svg>
